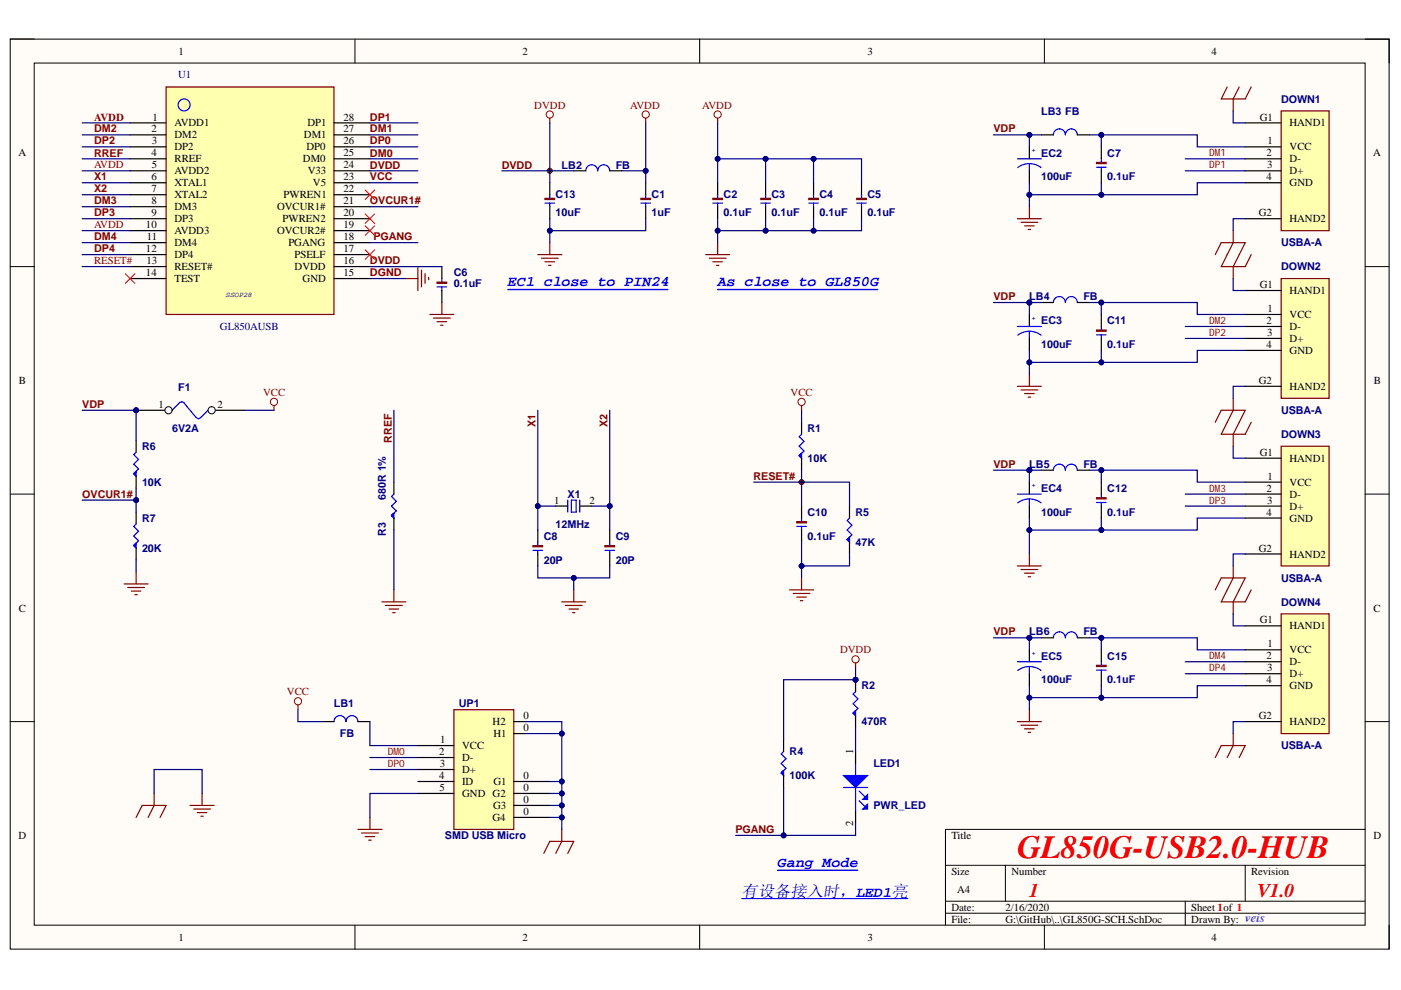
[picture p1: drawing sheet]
<svg xmlns="http://www.w3.org/2000/svg" width="297mm" height="210mm" viewBox="0 0 297 210" stroke-linecap="round" stroke-linejoin="round" font-family="sans-serif">
<path d="M2.2 8.3h292.3v192.9h-292.3z" fill-rule="evenodd" fill="#fffcf8"/>
<path d="M2.2 8.3h292.3v192.9h-292.3z" fill="none" stroke="#000" stroke-width=".21"/>
<path d="M7.3 13.4h282.1v182.8h-282.1z" fill-rule="evenodd" fill="#fffcf8"/>
<g fill="none" stroke="#000" stroke-width=".21">
<path d="M2.2 8.3h5.1M7.3 13.4h282.1v182.8h-282.1zM75.3 8.3v5.1M148.3 8.3v5.1M221.4 8.3v5.1M289.4 8.3h5.1v5.1M2.2 56.5h5.1M289.4 56.5h5.1M2.2 104.8h5.1M289.4 104.8h5.1M2.2 153h5.1M289.4 153h5.1"/>
<path d="M289.4 175.9h-88.9v20.3M75.3 196.2v5M148.3 196.2v5M200.5 183.5h88.9M200.5 191.1h88.9M200.5 193.6h88.9M213.2 183.5v7.6M221.4 196.2v5M251.3 191.1v5.1M264 183.5v7.6M294.5 196.2v5"/>
</g>
<circle cx="116.6" cy="36.2" r=".51" fill="#000080"/>
<circle cx="116.6" cy="36.2" r=".51" fill="none" stroke="#000080" stroke-width=".21"/>
<circle cx="169.9" cy="102.2" r=".51" fill="#000080"/>
<circle cx="169.9" cy="102.2" r=".51" fill="none" stroke="#000080" stroke-width=".21"/>
<circle cx="169.9" cy="102.2" r=".51" fill="#800000"/>
<circle cx="169.9" cy="102.2" r=".51" fill="none" stroke="#800000" stroke-width=".21"/>
<circle cx="116.6" cy="36.2" r=".51" fill="#800000"/>
<circle cx="116.6" cy="36.2" r=".51" fill="none" stroke="#800000" stroke-width=".21"/>
<path d="M223.3 135.2a1.27 1.27 0 0 1 1.3-1.2 1.27 1.27 0 0 1 1.3 1.2 1.27 1.27 0 0 1 1.2-1.2 1.27 1.27 0 0 1 1.3 1.2" fill="none" stroke="#00f" stroke-width=".25"/>
<path d="M220.8 135.2h2.5M228.4 135.2h2.6" fill="none" stroke="#000" stroke-width=".25"/>
<circle cx="218.2" cy="135.2" r=".51" fill="#000080"/>
<circle cx="218.2" cy="135.2" r=".51" fill="none" stroke="#000080" stroke-width=".21"/>
<path d="M223.3 99.7a1.27 1.27 0 0 1 1.3-1.3 1.27 1.27 0 0 1 1.3 1.3 1.27 1.27 0 0 1 1.2-1.3 1.27 1.27 0 0 1 1.3 1.3" fill="none" stroke="#00f" stroke-width=".25"/>
<path d="M220.8 99.7h2.5M228.4 99.7h2.6" fill="none" stroke="#000" stroke-width=".25"/>
<circle cx="218.2" cy="99.7" r=".51" fill="#000080"/>
<circle cx="218.2" cy="99.7" r=".51" fill="none" stroke="#000080" stroke-width=".21"/>
<path d="M166.1 159.3l-.5 .6 1 1-1 1 1 1-1 1 .5 .5" fill="none" stroke="#00f" stroke-width=".25"/>
<path d="M165.6 163.9l.5-.5v1l-.5-.5 .5-.5z" fill-rule="evenodd" fill="#00f"/>
<path d="M165.6 163.9l.5-.5v1l-.5-.5 .5-.5z" fill="none" stroke="#00f" stroke-width=".25"/>
<path d="M166.1 156.8v2.5M166.1 164.4v2.6" fill="none" stroke="#000" stroke-width=".25"/>
<path d="M271.6 94.6h10.2v25.4h-10.2z" fill-rule="evenodd" fill="#ffffb0"/>
<path d="M171.5 42.1h2v.2h-2zM271.6 94.6h10.2v25.4h-10.2z" fill="none" stroke="#800000" stroke-width=".25"/>
<path d="M172.5 38.7v2.6M172.5 43.8v2.6M264 97.1h7.6M264 102.2h7.6M264 104.8h7.6M264 107.3h7.6M264 109.8h7.6M264 117.5h7.6" fill="none" stroke="#000" stroke-width=".25"/>
<path d="M171.5 42.2h2" fill="none" stroke="#ffffb0" stroke-width=".25"/>
<path d="M171.5 43.1h2M172.5 41.3v.7M172.5 43.1v.7" fill="none" stroke="#00f" stroke-width=".25"/>
<path d="M96.2 150.5h12.7v25.4h-12.7z" fill-rule="evenodd" fill="#ffffb0"/>
<path d="M96.2 150.5h12.7v25.4h-12.7z" fill="none" stroke="#800000" stroke-width=".25"/>
<path d="M88.6 158.1h7.6M108.9 155.5h2.6M108.9 153h2.6M88.6 165.7h7.6M88.6 168.2h7.6M88.6 163.2h7.6M88.6 160.6h7.6M108.9 165.7h7.7M108.9 168.2h7.7M108.9 170.8h7.7M108.9 173.3h7.7" fill="none" stroke="#000" stroke-width=".25"/>
<circle cx="28.9" cy="87" r=".51" fill="#000080"/>
<circle cx="28.9" cy="87" r=".51" fill="none" stroke="#000080" stroke-width=".21"/>
<path d="M39 85.5l2.6 3M39.1 85.4l-.4-.2-.6 .1-1.6 1.7M41.6 88.5l.5 .3 .4-.3M44.1 87l-1.5 1.5" fill="none" stroke="#00f" stroke-width=".25"/>
<path d="M28.9 87h7.6" fill="none" stroke="#000" stroke-width=".25"/>
<circle cx="35.7" cy="87" r=".76" fill="#f8fcff"/>
<circle cx="35.7" cy="87" r=".76" fill="none" stroke="#000" stroke-width=".21"/>
<circle cx="28.9" cy="87" r=".51" fill="#000080"/>
<circle cx="28.9" cy="87" r=".51" fill="none" stroke="#000080" stroke-width=".21"/>
<path d="M44.1 87h7.6" fill="none" stroke="#000" stroke-width=".25"/>
<circle cx="44.9" cy="87" r=".76" fill="#f8fcff"/>
<circle cx="44.9" cy="87" r=".76" fill="none" stroke="#000" stroke-width=".21"/>
<path d="M178.8 164.4h5.1l-2.5 2.6z" fill="#00f"/>
<path d="M178.8 164.4h5.1l-2.5 2.6z" fill="none" stroke="#00f" stroke-width=".25"/>
<path d="M182.9 169.5l1-1v1z" fill="#00f"/>
<path d="M182.9 169.5l1-1v1z" fill="none" stroke="#00f" stroke-width=".25"/>
<path d="M182.9 171.5l1-1v1z" fill="#00f"/>
<path d="M180.1 109.8l-.5 .6 1 1-1 1 1 1-1 1 .5 .5M178.8 167h5.1M181.4 161.9v2.5M181.4 167v5M182.2 167.7l1.2 1.3M182.2 169.8l1.2 1.2M182.9 171.5l1-1v1z" fill="none" stroke="#00f" stroke-width=".25"/>
<path d="M181.4 159.4v2.5M181.4 172v2.6" fill="none" stroke="#000" stroke-width=".25"/>
<path d="M179.6 114.4l.5-.5v1l-.5-.5 .5-.5z" fill-rule="evenodd" fill="#00f"/>
<path d="M179.6 114.4l.5-.5v1l-.5-.5 .5-.5z" fill="none" stroke="#00f" stroke-width=".25"/>
<path d="M180.1 107.3v2.5M180.1 114.9v2.6" fill="none" stroke="#000" stroke-width=".25"/>
<path d="M271.6 23.5h10.2v25.4h-10.2z" fill-rule="evenodd" fill="#ffffb0"/>
<path d="M271.6 23.5h10.2v25.4h-10.2z" fill="none" stroke="#800000" stroke-width=".25"/>
<path d="M264 26.1h7.6M264 31.1h7.6M264 33.7h7.6M264 36.2h7.6M264 38.7h7.6M264 46.4h7.6" fill="none" stroke="#000" stroke-width=".25"/>
<circle cx="181.4" cy="144.1" r=".51" fill="#000080"/>
<circle cx="181.4" cy="144.1" r=".51" fill="none" stroke="#000080" stroke-width=".21"/>
<path d="M181.4 146.7l-.5 .5 1 1-1 1 1 1-1 1 .5 .5" fill="none" stroke="#00f" stroke-width=".25"/>
<path d="M180.9 151.2l.5-.5v1l-.5-.5 .5-.5z" fill-rule="evenodd" fill="#00f"/>
<path d="M180.9 151.2l.5-.5v1l-.5-.5 .5-.5z" fill="none" stroke="#00f" stroke-width=".25"/>
<path d="M181.4 144.1v2.6M181.4 151.7v2.6" fill="none" stroke="#000" stroke-width=".25"/>
<circle cx="181.4" cy="144.1" r=".51" fill="#000080"/>
<circle cx="181.4" cy="144.1" r=".51" fill="none" stroke="#000080" stroke-width=".21"/>
<path d="M215.7 69.2h5.1M218.2 70.2l1.6 .3 .9 .6M218.2 70.2l-1.5 .3-.9 .6M218.2 70.2v1.6M28.9 111.1l-.5 .5 1 1-1 1 1 1.1-1 1 .5 .5M113 116.7h2M114 114.9v.8M114 116.7v.8" fill="none" stroke="#00f" stroke-width=".25"/>
<path d="M218.2 66.7v2.5M218.2 71.8v2.5M114 112.4v2.5M114 117.5v2.5" fill="none" stroke="#000" stroke-width=".25"/>
<path d="M113 115.8h2" fill="none" stroke="#ffffb0" stroke-width=".25"/>
<path d="M113 115.7h2v.2h-2z" fill="none" stroke="#800000" stroke-width=".25"/>
<path d="M28.9 115.2v1l-.5-.5z" fill-rule="evenodd" fill="#00f"/>
<path d="M215.7 33.7h5.1M218.2 34.7l1.1 .1 1.4 .7M218.2 34.7l-1 .1-1.4 .7M218.2 34.7v1.5M169.9 92.1l-.5 .5 1.1 1-1.1 1 1.1 1-1.1 1 .5 .5M28.9 115.2v1l-.5-.5z" fill="none" stroke="#00f" stroke-width=".25"/>
<path d="M218.2 31.1v2.6M218.2 36.2v2.5M28.9 108.6v2.5M28.9 116.2v2.5" fill="none" stroke="#000" stroke-width=".25"/>
<path d="M169.4 96.6l.5-.5v1l-.5-.5 .5-.5z" fill-rule="evenodd" fill="#00f"/>
<g fill="none" stroke="#00f" stroke-width=".25">
<path d="M232.5 35.5h2M233.5 33.7v.7M233.5 35.5v.7M151.1 43.1h2.1M152.2 41.3v.7M152.2 43.1v.7M223.3 64.1a1.27 1.27 0 0 1 1.3-1.2 1.27 1.27 0 0 1 1.3 1.2 1.27 1.27 0 0 1 1.2-1.2 1.27 1.27 0 0 1 1.3 1.2M232.5 71h2M233.5 69.2v.8M233.5 71v.8M169.4 96.6l.5-.5v1l-.5-.5 .5-.5zM120.4 106v2.6"/>
<path d="M121.1 106h1.1v2.6h-1.1zM122.9 106v2.6"/>
</g>
<path d="M152.2 38.7v2.6M233.5 31.1v2.6M233.5 36.2v2.5M152.2 43.8v2.6M220.8 64.1h2.5M228.4 64.1h2.6M233.5 66.7v2.5M233.5 71.8v2.5M169.9 89.5v2.6M169.9 97.1v2.6M117.8 107.3h2.6M122.9 107.3h2.6" fill="none" stroke="#000" stroke-width=".25"/>
<path d="M232.5 34.6h2M151.1 42.2h2.1M232.5 70.1h2" fill="none" stroke="#ffffb0" stroke-width=".25"/>
<path d="M232.5 34.4h2v.3h-2zM151.1 42h2.1v.3h-2.1zM232.5 70h2v.2h-2z" fill="none" stroke="#800000" stroke-width=".25"/>
<circle cx="218.2" cy="64.1" r=".51" fill="#000080"/>
<circle cx="218.2" cy="64.1" r=".51" fill="none" stroke="#000080" stroke-width=".21"/>
<path d="M28.9 95.9l-.5 .5 1 1-1 1 1 1-1 1 .5 .6" fill="none" stroke="#00f" stroke-width=".25"/>
<path d="M28.4 100.4l.5-.5v1.1l-.5-.6 .5-.5z" fill-rule="evenodd" fill="#00f"/>
<path d="M223.3 28.6a1.27 1.27 0 0 1 1.3-1.3 1.27 1.27 0 0 1 1.3 1.3 1.27 1.27 0 0 1 1.2-1.3 1.27 1.27 0 0 1 1.3 1.3M28.4 100.4l.5-.5v1.1l-.5-.6 .5-.5zM128.3 116.7h2M129.3 114.9v.8M129.3 116.7v.8" fill="none" stroke="#00f" stroke-width=".25"/>
<path d="M220.8 28.6h2.5M228.4 28.6h2.6M28.9 93.3v2.6M28.9 101v2.5M129.3 112.4v2.5M129.3 117.5v2.5" fill="none" stroke="#000" stroke-width=".25"/>
<path d="M128.3 115.8h2" fill="none" stroke="#ffffb0" stroke-width=".25"/>
<path d="M128.3 115.7h2v.2h-2z" fill="none" stroke="#800000" stroke-width=".25"/>
<path d="M35.2 18.4h35.6v48.3h-35.6z" fill-rule="evenodd" fill="#ffffb0"/>
<path d="M35.2 18.4h35.6v48.3h-35.6zM92.7 59.8h2v.3h-2z" fill="none" stroke="#800000" stroke-width=".25"/>
<g fill="none" stroke="#00f" stroke-width=".25">
<path d="M93.7 59.1v.7M92.7 60.8h2M93.7 60.8v.8M70.8 153a1.27 1.27 0 0 1 1.3-1.3 1.27 1.27 0 0 1 1.2 1.3 1.27 1.27 0 0 1 1.3-1.3 1.27 1.27 0 0 1 1.3 1.3"/>
<circle cx="39" cy="22.2" r="1.27"/>
</g>
<g fill="none" stroke="#000" stroke-width=".25">
<path d="M27.6 28.6h7.6M27.6 31.1h7.6M27.6 33.7h7.6M27.6 36.2h7.6M27.6 38.7h7.6M27.6 26.1h7.6M70.8 28.6h7.6M70.8 31.1h7.6M70.8 33.7h7.6M70.8 36.2h7.6M70.8 38.7h7.6M70.8 26.1h7.6"/>
<path d="M27.6 41.3h7.6M27.6 43.8h7.6M27.6 46.4h7.6M27.6 48.9h7.6M27.6 51.4h7.6M27.6 54h7.6M27.6 56.5h7.6M27.6 59.1h7.6M70.8 41.3h7.6M70.8 43.8h7.6M70.8 46.4h7.6M70.8 48.9h7.6"/>
<path d="M70.8 51.4h7.6M70.8 54h7.6M70.8 56.5h7.6M70.8 59.1h7.6M93.7 56.5v2.6M93.7 61.6v2.5M68.3 153h2.5M75.9 153h2.5"/>
</g>
<path d="M92.7 60h2" fill="none" stroke="#ffffb0" stroke-width=".25"/>
<path d="M271.6 59.1h10.2v25.4h-10.2z" fill-rule="evenodd" fill="#ffffb0"/>
<path d="M271.6 59.1h10.2v25.4h-10.2z" fill="none" stroke="#800000" stroke-width=".25"/>
<path d="M121.7 36.2h2.5M129.3 36.2h2.5M264 61.6h7.6M264 66.7h7.6M264 69.2h7.6M264 71.8h7.6M264 74.3h7.6M264 81.9h7.6M218.2 137.8v2.5M218.2 142.9v2.5" fill="none" stroke="#000" stroke-width=".25"/>
<path d="M124.2 36.2a1.27 1.27 0 0 1 1.3-1.3 1.27 1.27 0 0 1 1.2 1.3 1.27 1.27 0 0 1 1.3-1.3 1.27 1.27 0 0 1 1.3 1.3M83.5 104.8l-.5 .5 1 1-1 1 1 1-1 1 .5 .5M215.7 140.3h5.1M218.2 141.3l1.6 .3 .9 .6M218.2 141.3l-1.5 .3-.9 .6M218.2 141.3v1.6" fill="none" stroke="#00f" stroke-width=".25"/>
<path d="M83 109.3l.5-.5v1l-.5-.5 .5-.5z" fill-rule="evenodd" fill="#00f"/>
<path d="M135.9 43.1h2M136.9 41.3v.7M136.9 43.1v.7M161.3 43.1h2M162.3 41.3v.7M162.3 43.1v.7M83 109.3l.5-.5v1l-.5-.5 .5-.5zM215.7 104.8h5.1M218.2 105.8l1.1 .1 1.4 .7M218.2 105.8l-1.5 .3-.9 .5M218.2 105.8v1.5" fill="none" stroke="#00f" stroke-width=".25"/>
<path d="M136.9 38.7v2.6M162.3 38.7v2.6M136.9 43.8v2.6M162.3 43.8v2.6M83.5 102.2v2.6M83.5 109.8v2.6M218.2 102.2v2.6M218.2 107.3v2.5" fill="none" stroke="#000" stroke-width=".25"/>
<path d="M135.9 42.2h2M161.3 42.2h2" fill="none" stroke="#ffffb0" stroke-width=".25"/>
<path d="M135.9 42h2v.3h-2zM161.3 42h2v.3h-2z" fill="none" stroke="#800000" stroke-width=".25"/>
<path d="M271.6 130.1h10.2v25.4h-10.2z" fill-rule="evenodd" fill="#ffffb0"/>
<g fill="none" stroke="#800000" stroke-width=".25">
<path d="M260.2 18.4l-1.3 2.6h5.1l1.3-2.6M262.7 18.4l-1.2 2.6v2.5M116.6 25v1.1M136.9 25v1.1M152.2 25v1.1M86.1 59.1h2.5M88.6 56.5v5.1M89.4 57.3v3.5M90.1 58v2.1M90.9 58.8v.5M114 54h5.1M114.8 54.7h3.5"/>
<path d="M115.5 42h2.1v.3h-2.1zM115.5 55.5h2.1M116.3 56.3h.5M116.6 51.4v2.6M149.6 54h5.1M150.4 54.7h3.5M151.1 55.5h2.1M151.9 56.3h.5M152.2 51.4v2.6M181.6 42.1h2.1v.2h-2.1zM215.7 46.4h5.1M216.5 47.1h3.5"/>
<path d="M217.2 47.9h2.1M218 48.7h.5M218.2 43.8v2.6M257.7 54l1.2-2.5h5.1l-2.5 5v2.6M261.5 48.9v2.6l-2.6 5h5.1l1.3-2.5M91.1 66.7h5.1M91.9 67.4h3.6M92.7 68.2h2M93.4 69h.5M93.7 64.1v2.6M218.2 79.4v2.5M58.1 86v1"/>
<path d="M169.9 86v1M215.7 81.9h5.1M216.5 82.7h3.5M217.2 83.4h2.1M218 84.2h.5M257.7 89.5l1.2-2.5h5.1l-2.5 5.1v2.5M261.5 84.5v2.5l-2.6 5.1h5.1l1.3-2.6M168.9 110.6h2.1v.3h-2.1zM215.7 120h5.1M218.2 117.5v2.5M232.5 105.5h2v.3h-2zM261.5 120v2.5l-2.6 5.1h5.1l1.3-2.5"/>
<path d="M26.3 123.8h5.1M27.1 124.6h3.5M27.8 125.3h2.1M28.6 126.1h.5M28.9 121.3v2.5M81 127.6h5.1M81.7 128.4h3.6M82.5 129.1h2M83.3 129.9h.5M83.5 125.1v2.5M119.1 127.6h5.1M119.9 128.4h3.5"/>
<path d="M120.6 129.1h2.1M121.4 129.9h.5M121.7 125.1v2.5M167.4 125.1h5.1M168.2 125.8h3.5M168.9 126.6h2.1M169.7 127.4h.5M169.9 122.5v2.6M216.5 120.8h3.5M217.2 121.5h2.1M218 122.3h.5M257.7 125.1l1.2-2.6h5.1l-2.5 5.1v2.5"/>
<path d="M271.6 130.1h10.2v25.4h-10.2zM63.2 149.4v1.1M181.4 140.6v1M215.7 153h5.1M216.5 153.8h3.5M217.2 154.5h2.1M218 155.3h.5M218.2 150.5v2.5M232.5 141.1h2v.2h-2zM261.5 155.5v2.6l-1.3 2.5M32.7 168.2v2.6l-1.3 2.5M35.2 170.8h-5.1l-1.2 2.5"/>
<path d="M35.2 170.8l-1.3 2.5M40.3 170.8h5.1M41.1 171.5h3.5M41.8 172.3h2.1M42.6 173.1h.5M42.8 168.2v2.6M75.9 175.9h5.1M76.7 176.6h3.5M77.4 177.4h2.1M78.2 178.1h.5M78.4 173.3v2.6M119.1 175.9v2.5l-1.3 2.5"/>
<path d="M257.7 160.6l1.2-2.5h5.1l-1.3 2.5M115.3 180.9l1.3-2.5h5.1l-1.3 2.5"/>
</g>
<g fill="none" stroke="#000" stroke-width=".25">
<path d="M116.6 38.7v2.6M182.7 38.7v2.6M116.6 43.8v2.6M182.7 43.8v2.6M169.9 107.3v2.5M169.9 112.4v2.5M233.5 102.2v2.6M233.5 107.3v2.5M233.5 137.8v2.5M264 132.7h7.6M264 137.8h7.6M233.5 142.9v2.5"/>
<path d="M264 140.3h7.6M264 142.9h7.6M264 145.4h7.6M264 153h7.6"/>
</g>
<path d="M115.5 42.2h2.1M181.6 42.2h2.1M168.9 110.7h2.1M232.5 105.7h2M232.5 141.2h2" fill="none" stroke="#ffffb0" stroke-width=".25"/>
<g fill="none" stroke="#00f" stroke-width=".25">
<path d="M115.5 43.1h2.1M116.6 41.3v.7M116.6 43.1v.7M181.6 43.1h2.1M182.7 41.3v.8M182.7 43.1v.7M168.9 111.6h2.1M169.9 109.8v.8M169.9 111.6v.8M232.5 106.5h2M233.5 104.8v.7M233.5 106.5v.8"/>
<path d="M232.5 142.1h2M233.5 140.3v.8M233.5 142.1v.8"/>
</g>
<g fill="none" stroke="#800000" stroke-width=".21">
<circle cx="116.6" cy="24.3" r=".76"/>
<circle cx="136.9" cy="24.3" r=".76"/>
<circle cx="152.2" cy="24.3" r=".76"/>
<circle cx="58.1" cy="85.2" r=".76"/>
<circle cx="169.9" cy="85.2" r=".76"/>
<circle cx="181.4" cy="139.8" r=".76"/>
<circle cx="63.2" cy="148.7" r=".76"/>
</g>
<path d="M107.7 61.4h33.9M152.2 61.4h33.9M164.9 184.5h16.9" fill="none" stroke="#00f" stroke-width=".3"/>
<path d="M26.6 58l2 2.1M28.6 58l-2 2.1M77.4 45.3l2 2.1M77.4 47.9l2 2M77.4 40.3l2 2M77.4 53l2 2M79.4 45.3l-2 2.1M79.4 47.9l-2 2M79.4 40.3l-2 2M79.4 53l-2 2" fill="none" stroke="#f00" stroke-width=".21"/>
<path d="M157.2 190.5h35.3" fill="none" stroke="#00f" stroke-width=".21"/>
<path d="M233.5 28.6v2.5" fill="none" stroke="#000080" stroke-width=".25"/>
<circle cx="233.5" cy="28.6" r=".51" fill="#000080"/>
<circle cx="233.5" cy="28.6" r=".51" fill="none" stroke="#000080" stroke-width=".21"/>
<path d="M17.4 106h11.5" fill="none" stroke="#000080" stroke-width=".25"/>
<circle cx="28.9" cy="106" r=".51" fill="#000080"/>
<circle cx="28.9" cy="106" r=".51" fill="none" stroke="#000080" stroke-width=".21"/>
<path d="M17.4 87h11.5v6.3" fill="none" stroke="#000080" stroke-width=".25"/>
<circle cx="28.9" cy="87" r=".51" fill="#000080"/>
<circle cx="28.9" cy="87" r=".51" fill="none" stroke="#000080" stroke-width=".21"/>
<g fill="none" stroke="#000080" stroke-width=".25">
<path d="M17.4 38.7h10.2M17.4 36.2h10.2M17.4 33.7h10.2M17.4 31.1h10.2M17.4 28.6h10.2M17.4 26.1h10.2M78.4 38.7h10.2M78.4 36.2h10.2M78.4 33.7h10.2M78.4 31.1h10.2M78.4 28.6h10.2M78.4 26.1h10.2"/>
<path d="M106.4 36.2h15.3M17.4 56.5h10.2M17.4 54h10.2M17.4 51.4h10.2M17.4 48.9h10.2M17.4 46.4h10.2M17.4 43.8h10.2M17.4 41.3h10.2M78.4 59.1h7.7M78.4 56.5h15.3M78.4 51.4h10.2M78.4 43.8h10.2"/>
<path d="M51.7 87h6.4M63.2 150.5v2.5h5.1M78.4 153v5.1h10.2M111.5 155.5h7.6M32.7 168.2v-5h10.1v5M78.4 163.2h10.2M78.4 160.6h10.2M88.6 168.2h-10.2v5.1"/>
</g>
<circle cx="119.1" cy="155.5" r=".51" fill="#000080"/>
<circle cx="119.1" cy="155.5" r=".51" fill="none" stroke="#000080" stroke-width=".21"/>
<path d="M111.5 153h7.6v12.7" fill="none" stroke="#000080" stroke-width=".25"/>
<circle cx="119.1" cy="155.5" r=".51" fill="#000080"/>
<circle cx="119.1" cy="155.5" r=".51" fill="none" stroke="#000080" stroke-width=".21"/>
<circle cx="119.1" cy="165.7" r=".51" fill="#000080"/>
<circle cx="119.1" cy="165.7" r=".51" fill="none" stroke="#000080" stroke-width=".21"/>
<path d="M114 120v2.5h15.3v-2.5" fill="none" stroke="#000080" stroke-width=".25"/>
<circle cx="121.6" cy="122.5" r=".51" fill="#000080"/>
<circle cx="121.6" cy="122.5" r=".51" fill="none" stroke="#000080" stroke-width=".21"/>
<path d="M114 107.3h3.8" fill="none" stroke="#000080" stroke-width=".25"/>
<circle cx="114" cy="107.3" r=".51" fill="#000080"/>
<circle cx="114" cy="107.3" r=".51" fill="none" stroke="#000080" stroke-width=".21"/>
<path d="M116.6 173.3h2.5" fill="none" stroke="#000080" stroke-width=".25"/>
<circle cx="119.1" cy="173.3" r=".51" fill="#000080"/>
<circle cx="119.1" cy="173.3" r=".51" fill="none" stroke="#000080" stroke-width=".21"/>
<path d="M116.6 170.8h2.5" fill="none" stroke="#000080" stroke-width=".25"/>
<circle cx="119.1" cy="170.8" r=".51" fill="#000080"/>
<circle cx="119.1" cy="170.8" r=".51" fill="none" stroke="#000080" stroke-width=".21"/>
<path d="M116.6 168.2h2.5" fill="none" stroke="#000080" stroke-width=".25"/>
<circle cx="119.1" cy="168.2" r=".51" fill="#000080"/>
<circle cx="119.1" cy="168.2" r=".51" fill="none" stroke="#000080" stroke-width=".21"/>
<path d="M116.6 165.7h2.5v10.2" fill="none" stroke="#000080" stroke-width=".25"/>
<circle cx="119.1" cy="173.3" r=".51" fill="#000080"/>
<circle cx="119.1" cy="173.3" r=".51" fill="none" stroke="#000080" stroke-width=".21"/>
<circle cx="119.1" cy="170.8" r=".51" fill="#000080"/>
<circle cx="119.1" cy="170.8" r=".51" fill="none" stroke="#000080" stroke-width=".21"/>
<circle cx="119.1" cy="168.2" r=".51" fill="#000080"/>
<circle cx="119.1" cy="168.2" r=".51" fill="none" stroke="#000080" stroke-width=".21"/>
<circle cx="119.1" cy="165.7" r=".51" fill="#000080"/>
<circle cx="119.1" cy="165.7" r=".51" fill="none" stroke="#000080" stroke-width=".21"/>
<path d="M136.9 46.4v2.5h-20.3" fill="none" stroke="#000080" stroke-width=".25"/>
<circle cx="116.6" cy="48.9" r=".51" fill="#000080"/>
<circle cx="116.6" cy="48.9" r=".51" fill="none" stroke="#000080" stroke-width=".21"/>
<path d="M125.5 107.3h3.8" fill="none" stroke="#000080" stroke-width=".25"/>
<circle cx="129.3" cy="107.3" r=".51" fill="#000080"/>
<circle cx="129.3" cy="107.3" r=".51" fill="none" stroke="#000080" stroke-width=".21"/>
<path d="M131.8 36.2h5.1" fill="none" stroke="#000080" stroke-width=".25"/>
<circle cx="136.9" cy="36.2" r=".51" fill="#000080"/>
<circle cx="136.9" cy="36.2" r=".51" fill="none" stroke="#000080" stroke-width=".21"/>
<path d="M182.7 46.4v2.5h-30.5" fill="none" stroke="#000080" stroke-width=".25"/>
<circle cx="152.2" cy="48.9" r=".51" fill="#000080"/>
<circle cx="152.2" cy="48.9" r=".51" fill="none" stroke="#000080" stroke-width=".21"/>
<circle cx="162.3" cy="48.9" r=".51" fill="#000080"/>
<circle cx="162.3" cy="48.9" r=".51" fill="none" stroke="#000080" stroke-width=".21"/>
<circle cx="172.5" cy="48.9" r=".51" fill="#000080"/>
<circle cx="172.5" cy="48.9" r=".51" fill="none" stroke="#000080" stroke-width=".21"/>
<path d="M152.2 38.7v-5h30.5v5" fill="none" stroke="#000080" stroke-width=".25"/>
<circle cx="172.5" cy="33.7" r=".51" fill="#000080"/>
<circle cx="172.5" cy="33.7" r=".51" fill="none" stroke="#000080" stroke-width=".21"/>
<circle cx="162.3" cy="33.7" r=".51" fill="#000080"/>
<circle cx="162.3" cy="33.7" r=".51" fill="none" stroke="#000080" stroke-width=".21"/>
<circle cx="152.2" cy="33.7" r=".51" fill="#000080"/>
<circle cx="152.2" cy="33.7" r=".51" fill="none" stroke="#000080" stroke-width=".21"/>
<path d="M181.4 174.6v2.5h-25.4" fill="none" stroke="#000080" stroke-width=".25"/>
<circle cx="166.1" cy="177.1" r=".51" fill="#000080"/>
<circle cx="166.1" cy="177.1" r=".51" fill="none" stroke="#000080" stroke-width=".21"/>
<path d="M159.8 102.2h20.3v5.1M181.4 141.6v2.5h-15.3v12.7" fill="none" stroke="#000080" stroke-width=".25"/>
<circle cx="181.4" cy="144.1" r=".51" fill="#000080"/>
<circle cx="181.4" cy="144.1" r=".51" fill="none" stroke="#000080" stroke-width=".21"/>
<path d="M180.1 117.5v2.5h-10.2" fill="none" stroke="#000080" stroke-width=".25"/>
<circle cx="169.9" cy="120" r=".51" fill="#000080"/>
<circle cx="169.9" cy="120" r=".51" fill="none" stroke="#000080" stroke-width=".21"/>
<path d="M210.6 135.2h10.2" fill="none" stroke="#000080" stroke-width=".25"/>
<circle cx="218.2" cy="135.2" r=".51" fill="#000080"/>
<circle cx="218.2" cy="135.2" r=".51" fill="none" stroke="#000080" stroke-width=".21"/>
<path d="M210.6 99.7h10.2" fill="none" stroke="#000080" stroke-width=".25"/>
<circle cx="218.2" cy="99.7" r=".51" fill="#000080"/>
<circle cx="218.2" cy="99.7" r=".51" fill="none" stroke="#000080" stroke-width=".21"/>
<path d="M210.6 64.1h10.2" fill="none" stroke="#000080" stroke-width=".25"/>
<circle cx="218.2" cy="64.1" r=".51" fill="#000080"/>
<circle cx="218.2" cy="64.1" r=".51" fill="none" stroke="#000080" stroke-width=".21"/>
<path d="M210.6 28.6h10.2" fill="none" stroke="#000080" stroke-width=".25"/>
<circle cx="218.2" cy="28.6" r=".51" fill="#000080"/>
<circle cx="218.2" cy="28.6" r=".51" fill="none" stroke="#000080" stroke-width=".21"/>
<path d="M264 145.4h-10.2v2.5h-35.6" fill="none" stroke="#000080" stroke-width=".25"/>
<circle cx="218.2" cy="147.9" r=".51" fill="#000080"/>
<circle cx="218.2" cy="147.9" r=".51" fill="none" stroke="#000080" stroke-width=".21"/>
<circle cx="233.5" cy="147.9" r=".51" fill="#000080"/>
<circle cx="233.5" cy="147.9" r=".51" fill="none" stroke="#000080" stroke-width=".21"/>
<path d="M264 109.8h-10.2v2.6h-35.6" fill="none" stroke="#000080" stroke-width=".25"/>
<circle cx="218.2" cy="112.4" r=".51" fill="#000080"/>
<circle cx="218.2" cy="112.4" r=".51" fill="none" stroke="#000080" stroke-width=".21"/>
<circle cx="233.5" cy="112.4" r=".51" fill="#000080"/>
<circle cx="233.5" cy="112.4" r=".51" fill="none" stroke="#000080" stroke-width=".21"/>
<path d="M264 74.3h-10.2v2.5h-35.6" fill="none" stroke="#000080" stroke-width=".25"/>
<circle cx="218.2" cy="76.8" r=".51" fill="#000080"/>
<circle cx="218.2" cy="76.8" r=".51" fill="none" stroke="#000080" stroke-width=".21"/>
<circle cx="233.5" cy="76.8" r=".51" fill="#000080"/>
<circle cx="233.5" cy="76.8" r=".51" fill="none" stroke="#000080" stroke-width=".21"/>
<path d="M264 38.7h-10.2v2.6h-35.6" fill="none" stroke="#000080" stroke-width=".25"/>
<circle cx="218.2" cy="41.3" r=".51" fill="#000080"/>
<circle cx="218.2" cy="41.3" r=".51" fill="none" stroke="#000080" stroke-width=".21"/>
<circle cx="233.5" cy="41.3" r=".51" fill="#000080"/>
<circle cx="233.5" cy="41.3" r=".51" fill="none" stroke="#000080" stroke-width=".21"/>
<path d="M231 135.2h22.8v2.6h10.2" fill="none" stroke="#000080" stroke-width=".25"/>
<circle cx="233.5" cy="135.2" r=".51" fill="#000080"/>
<circle cx="233.5" cy="135.2" r=".51" fill="none" stroke="#000080" stroke-width=".21"/>
<path d="M231 99.7h22.8v2.5h10.2" fill="none" stroke="#000080" stroke-width=".25"/>
<circle cx="233.5" cy="99.7" r=".51" fill="#000080"/>
<circle cx="233.5" cy="99.7" r=".51" fill="none" stroke="#000080" stroke-width=".21"/>
<path d="M231 64.1h22.8v2.6h10.2" fill="none" stroke="#000080" stroke-width=".25"/>
<circle cx="233.5" cy="64.1" r=".51" fill="#000080"/>
<circle cx="233.5" cy="64.1" r=".51" fill="none" stroke="#000080" stroke-width=".21"/>
<path d="M231 28.6h22.8v2.5h10.2" fill="none" stroke="#000080" stroke-width=".25"/>
<circle cx="233.5" cy="28.6" r=".51" fill="#000080"/>
<circle cx="233.5" cy="28.6" r=".51" fill="none" stroke="#000080" stroke-width=".21"/>
<g fill="none" stroke="#000080" stroke-width=".25">
<path d="M251.3 36.2h12.7M251.3 33.7h12.7M261.5 23.5v2.6h2.5M261.5 59.1v2.5h2.5M264 46.4h-2.5v2.5M251.3 71.8h12.7M251.3 69.2h12.7M261.5 94.6v2.5h2.5M264 81.9h-2.5v2.6M28.9 103.5v5.1M28.9 118.7v2.6M251.3 107.3h12.7"/>
<path d="M251.3 104.8h12.7M264 117.5h-2.5v2.5M261.5 130.1v2.6h2.5M251.3 142.9h12.7M251.3 140.3h12.7M264 153h-2.5v2.5"/>
</g>
<circle cx="28.9" cy="106" r=".51" fill="#000080"/>
<circle cx="28.9" cy="106" r=".51" fill="none" stroke="#000080" stroke-width=".21"/>
<path d="M83.5 87v15.2M114 87v25.4M83.5 112.4v12.7" fill="none" stroke="#000080" stroke-width=".25"/>
<circle cx="114" cy="107.3" r=".51" fill="#000080"/>
<circle cx="114" cy="107.3" r=".51" fill="none" stroke="#000080" stroke-width=".21"/>
<path d="M116.6 46.4v5" fill="none" stroke="#000080" stroke-width=".25"/>
<circle cx="116.6" cy="48.9" r=".51" fill="#000080"/>
<circle cx="116.6" cy="48.9" r=".51" fill="none" stroke="#000080" stroke-width=".21"/>
<path d="M116.6 26.1v12.6M121.7 122.5v2.6" fill="none" stroke="#000080" stroke-width=".25"/>
<circle cx="121.6" cy="122.5" r=".51" fill="#000080"/>
<circle cx="121.6" cy="122.5" r=".51" fill="none" stroke="#000080" stroke-width=".21"/>
<path d="M129.3 87v25.4" fill="none" stroke="#000080" stroke-width=".25"/>
<circle cx="129.3" cy="107.3" r=".51" fill="#000080"/>
<circle cx="129.3" cy="107.3" r=".51" fill="none" stroke="#000080" stroke-width=".21"/>
<path d="M136.9 26.1v12.6" fill="none" stroke="#000080" stroke-width=".25"/>
<circle cx="136.9" cy="36.2" r=".51" fill="#000080"/>
<circle cx="136.9" cy="36.2" r=".51" fill="none" stroke="#000080" stroke-width=".21"/>
<path d="M152.2 46.4v5" fill="none" stroke="#000080" stroke-width=".25"/>
<circle cx="152.2" cy="48.9" r=".51" fill="#000080"/>
<circle cx="152.2" cy="48.9" r=".51" fill="none" stroke="#000080" stroke-width=".21"/>
<path d="M152.2 26.1v7.6" fill="none" stroke="#000080" stroke-width=".25"/>
<circle cx="152.2" cy="33.7" r=".51" fill="#000080"/>
<circle cx="152.2" cy="33.7" r=".51" fill="none" stroke="#000080" stroke-width=".21"/>
<path d="M162.3 46.4v2.5" fill="none" stroke="#000080" stroke-width=".25"/>
<circle cx="162.3" cy="48.9" r=".51" fill="#000080"/>
<circle cx="162.3" cy="48.9" r=".51" fill="none" stroke="#000080" stroke-width=".21"/>
<path d="M162.3 33.7v5" fill="none" stroke="#000080" stroke-width=".25"/>
<circle cx="162.3" cy="33.7" r=".51" fill="#000080"/>
<circle cx="162.3" cy="33.7" r=".51" fill="none" stroke="#000080" stroke-width=".21"/>
<path d="M166.1 167v10.1" fill="none" stroke="#000080" stroke-width=".25"/>
<circle cx="166.1" cy="177.1" r=".51" fill="#000080"/>
<circle cx="166.1" cy="177.1" r=".51" fill="none" stroke="#000080" stroke-width=".21"/>
<path d="M169.9 114.9v7.6" fill="none" stroke="#000080" stroke-width=".25"/>
<circle cx="169.9" cy="120" r=".51" fill="#000080"/>
<circle cx="169.9" cy="120" r=".51" fill="none" stroke="#000080" stroke-width=".21"/>
<path d="M172.5 46.4v2.5M169.9 99.7v7.6M169.9 87v2.5" fill="none" stroke="#000080" stroke-width=".25"/>
<circle cx="172.5" cy="48.9" r=".51" fill="#000080"/>
<circle cx="172.5" cy="48.9" r=".51" fill="none" stroke="#000080" stroke-width=".21"/>
<path d="M172.5 33.7v5" fill="none" stroke="#000080" stroke-width=".25"/>
<circle cx="172.5" cy="33.7" r=".51" fill="#000080"/>
<circle cx="172.5" cy="33.7" r=".51" fill="none" stroke="#000080" stroke-width=".21"/>
<path d="M181.4 154.3v5.1M218.2 145.4v5.1" fill="none" stroke="#000080" stroke-width=".25"/>
<circle cx="218.2" cy="147.9" r=".51" fill="#000080"/>
<circle cx="218.2" cy="147.9" r=".51" fill="none" stroke="#000080" stroke-width=".21"/>
<path d="M218.2 135.2v2.6" fill="none" stroke="#000080" stroke-width=".25"/>
<circle cx="218.2" cy="135.2" r=".51" fill="#000080"/>
<circle cx="218.2" cy="135.2" r=".51" fill="none" stroke="#000080" stroke-width=".21"/>
<path d="M218.2 109.8v7.7" fill="none" stroke="#000080" stroke-width=".25"/>
<circle cx="218.2" cy="112.4" r=".51" fill="#000080"/>
<circle cx="218.2" cy="112.4" r=".51" fill="none" stroke="#000080" stroke-width=".21"/>
<path d="M218.2 99.7v2.5" fill="none" stroke="#000080" stroke-width=".25"/>
<circle cx="218.2" cy="99.7" r=".51" fill="#000080"/>
<circle cx="218.2" cy="99.7" r=".51" fill="none" stroke="#000080" stroke-width=".21"/>
<path d="M218.2 74.3v5.1" fill="none" stroke="#000080" stroke-width=".25"/>
<circle cx="218.2" cy="76.8" r=".51" fill="#000080"/>
<circle cx="218.2" cy="76.8" r=".51" fill="none" stroke="#000080" stroke-width=".21"/>
<path d="M218.2 64.1v2.6" fill="none" stroke="#000080" stroke-width=".25"/>
<circle cx="218.2" cy="64.1" r=".51" fill="#000080"/>
<circle cx="218.2" cy="64.1" r=".51" fill="none" stroke="#000080" stroke-width=".21"/>
<path d="M218.2 38.7v5.1" fill="none" stroke="#000080" stroke-width=".25"/>
<circle cx="218.2" cy="41.3" r=".51" fill="#000080"/>
<circle cx="218.2" cy="41.3" r=".51" fill="none" stroke="#000080" stroke-width=".21"/>
<path d="M218.2 28.6v2.5" fill="none" stroke="#000080" stroke-width=".25"/>
<circle cx="218.2" cy="28.6" r=".51" fill="#000080"/>
<circle cx="218.2" cy="28.6" r=".51" fill="none" stroke="#000080" stroke-width=".21"/>
<path d="M233.5 145.4v2.5" fill="none" stroke="#000080" stroke-width=".25"/>
<circle cx="233.5" cy="147.9" r=".51" fill="#000080"/>
<circle cx="233.5" cy="147.9" r=".51" fill="none" stroke="#000080" stroke-width=".21"/>
<path d="M233.5 135.2v2.6" fill="none" stroke="#000080" stroke-width=".25"/>
<circle cx="233.5" cy="135.2" r=".51" fill="#000080"/>
<circle cx="233.5" cy="135.2" r=".51" fill="none" stroke="#000080" stroke-width=".21"/>
<path d="M233.5 109.8v2.6" fill="none" stroke="#000080" stroke-width=".25"/>
<circle cx="233.5" cy="112.4" r=".51" fill="#000080"/>
<circle cx="233.5" cy="112.4" r=".51" fill="none" stroke="#000080" stroke-width=".21"/>
<path d="M233.5 99.7v2.5" fill="none" stroke="#000080" stroke-width=".25"/>
<circle cx="233.5" cy="99.7" r=".51" fill="#000080"/>
<circle cx="233.5" cy="99.7" r=".51" fill="none" stroke="#000080" stroke-width=".21"/>
<path d="M233.5 74.3v2.5" fill="none" stroke="#000080" stroke-width=".25"/>
<circle cx="233.5" cy="76.8" r=".51" fill="#000080"/>
<circle cx="233.5" cy="76.8" r=".51" fill="none" stroke="#000080" stroke-width=".21"/>
<path d="M233.5 64.1v2.6" fill="none" stroke="#000080" stroke-width=".25"/>
<circle cx="233.5" cy="64.1" r=".51" fill="#000080"/>
<circle cx="233.5" cy="64.1" r=".51" fill="none" stroke="#000080" stroke-width=".21"/>
<path d="M233.5 38.7v2.6" fill="none" stroke="#000080" stroke-width=".25"/>
<circle cx="233.5" cy="41.3" r=".51" fill="#000080"/>
<circle cx="233.5" cy="41.3" r=".51" fill="none" stroke="#000080" stroke-width=".21"/>
<text font-size="6.9" fill="#f00" x="215.7" y="182">GL850G-USB2.0-HUB</text>
<g font-size="4.1" fill="#f00">
<text x="218.2" y="190.2">1</text>
<text x="266.5" y="190.2">V1.0</text>
</g>
<text font-size="3.5" fill="#00f" x="157.2" y="190.1">有设备接入时，</text>
<g font-size="3.1" fill="#00f">
<text x="107.7" y="60.6">EC1 close to PIN24</text>
<text x="152.1" y="60.6">As close to GL850G</text>
<text x="164.9" y="183.8">Gang Mode</text>
<text x="181.5" y="190.1">LED1亮</text>
</g>
<text font-size="2.7" fill="#90f" x="264" y="195.5">veis</text>
<g font-size="2.3">
<text x="37.8" y="11.6">1</text>
<text x="110.7" y="11.6">2</text>
<text x="183.9" y="11.6">3</text>
<text x="256.9" y="11.6">4</text>
<text x="32.1" y="28.1">2</text>
<text x="32.3" y="25.6">1</text>
<text x="37" y="29.4">DM2</text>
<text x="37" y="26.8">AVDD1</text>
<text x="64.4" y="29.4">DM1</text>
<text x="65.2" y="26.8">DP1</text>
<text x="72.8" y="25.6">28</text>
<text x="72.8" y="28.1">27</text>
<text x="267.1" y="25.6">G1</text>
<text x="273.4" y="26.8">HAND1</text>
<text x="3.9" y="33.2">A</text>
<text x="32.1" y="33.2">4</text>
<text x="32.2" y="35.7">5</text>
<text x="32.2" y="30.6">3</text>
<text x="37" y="31.9">DP2</text>
<text x="37" y="34.4">RREF</text>
<text x="64.2" y="34.4">DM0</text>
<text x="65" y="31.9">DP0</text>
<text x="72.8" y="30.6">26</text>
<text x="72.8" y="35.7">24</text>
<text x="72.8" y="33.2">25</text>
<text x="268.5" y="33.2">2</text>
<text x="268.6" y="35.7">3</text>
<text x="268.7" y="30.6">1</text>
<text x="273.4" y="31.9">VCC</text>
<text x="273.4" y="34.4">D-</text>
<text x="291.1" y="33.2">A</text>
<text x="32.1" y="38.2">6</text>
<text x="32.1" y="40.8">7</text>
<text x="37" y="37">AVDD2</text>
<text x="37" y="39.5">XTAL1</text>
<text x="65.2" y="37">V33</text>
<text x="66.3" y="39.5">V5</text>
<text x="72.8" y="38.2">23</text>
<text x="72.8" y="40.8">22</text>
<text x="268.5" y="38.2">4</text>
<text x="273.4" y="37">D+</text>
<text x="273.4" y="39.5">GND</text>
<text x="32.1" y="43.3">8</text>
<text x="32.1" y="45.9">9</text>
<text x="37" y="42.1">XTAL2</text>
<text x="37" y="44.6">DM3</text>
<text x="37" y="47.1">DP3</text>
<text x="58.7" y="44.6">OVCUR1#</text>
<text x="59.9" y="47.1">PWREN2</text>
<text x="60.1" y="42.1">PWREN1</text>
<text x="72.8" y="43.3">21</text>
<text x="72.8" y="45.9">20</text>
<text x="266.9" y="45.9">G2</text>
<text x="273.4" y="47.1">HAND2</text>
<text x="31" y="48.4">10</text>
<text x="31" y="53.5">12</text>
<text x="31.2" y="50.9">11</text>
<text x="37" y="49.7">AVDD3</text>
<text x="37" y="52.2">DM4</text>
<text x="58.7" y="49.7">OVCUR2#</text>
<text x="61.1" y="52.2">PGANG</text>
<text x="72.8" y="48.4">19</text>
<text x="72.8" y="50.9">18</text>
<text x="72.8" y="53.5">17</text>
<text x="31" y="58.5">14</text>
<text x="31.1" y="56">13</text>
<text x="37" y="54.7">DP4</text>
<text x="37" y="57.3">RESET#</text>
<text x="37" y="59.8">TEST</text>
<text x="62.5" y="57.3">DVDD</text>
<text x="62.5" y="54.7">PSELF</text>
<text x="64.1" y="59.8">GND</text>
<text x="72.8" y="56">16</text>
<text x="72.8" y="58.5">15</text>
<text x="267.1" y="61.1">G1</text>
<text x="273.4" y="62.4">HAND1</text>
<text x="268.5" y="68.7">2</text>
<text x="268.6" y="71.2">3</text>
<text x="268.7" y="66.2">1</text>
<text x="273.4" y="67.4">VCC</text>
<text x="273.4" y="70">D-</text>
<text x="268.5" y="73.8">4</text>
<text x="273.4" y="72.5">D+</text>
<text x="273.4" y="75">GND</text>
<text x="4" y="81.4">B</text>
<text x="266.9" y="81.4">G2</text>
<text x="273.4" y="82.7">HAND2</text>
<text x="291.3" y="81.4">B</text>
<text x="33.6" y="86.5">1</text>
<text x="46.1" y="86.5">2</text>
<text x="267.1" y="96.6">G1</text>
<text x="268.7" y="101.7">1</text>
<text x="273.4" y="97.9">HAND1</text>
<text x="117.5" y="106.8">1</text>
<text x="125" y="106.8">2</text>
<text x="268.5" y="104.3">2</text>
<text x="268.6" y="106.8">3</text>
<text x="273.4" y="103">VCC</text>
<text x="273.4" y="105.5">D-</text>
<text x="268.5" y="109.3">4</text>
<text x="273.4" y="108.1">D+</text>
<text x="273.4" y="110.6">GND</text>
<text x="266.9" y="116.9">G2</text>
<text x="273.4" y="118.2">HAND2</text>
<text x="4" y="129.7">C</text>
<text x="291.2" y="129.7">C</text>
<text x="267.1" y="132.2">G1</text>
<text x="268.7" y="137.3">1</text>
<text x="273.4" y="133.5">HAND1</text>
<text x="268.5" y="139.8">2</text>
<text x="268.6" y="142.3">3</text>
<text x="273.4" y="138.5">VCC</text>
<text x="273.4" y="141.1">D-</text>
<text x="273.4" y="143.6">D+</text>
<text x="268.5" y="144.9">4</text>
<text x="273.4" y="146.1">GND</text>
<text x="104.4" y="153.8">H2</text>
<text x="111" y="155">0</text>
<text x="111" y="152.5">0</text>
<text x="266.9" y="152.5">G2</text>
<text x="273.4" y="153.8">HAND2</text>
<text x="93.1" y="160.1">2</text>
<text x="93.3" y="157.6">1</text>
<text x="98" y="161.4">D-</text>
<text x="98" y="158.8">VCC</text>
<text x="104.6" y="156.3">H1</text>
<text x="180.9" y="159.8" transform="rotate(-90 180.9 159.8)">1</text>
<text x="93.1" y="165.2">4</text>
<text x="93.2" y="167.7">5</text>
<text x="93.2" y="162.6">3</text>
<text x="98" y="166.4">ID</text>
<text x="98" y="163.9">D+</text>
<text x="104.6" y="166.4">G1</text>
<text x="111" y="165.2">0</text>
<text x="111" y="167.7">0</text>
<text x="98" y="169">GND G2</text>
<text x="104.5" y="171.5">G3</text>
<text x="111" y="170.3">0</text>
<text x="111" y="172.8">0</text>
<text x="3.9" y="177.9">D</text>
<text x="104.4" y="174.1">G4</text>
<text x="180.9" y="175.1" transform="rotate(-90 180.9 175.1)">2</text>
<text x="201.7" y="177.9">Title</text>
<text x="291.2" y="177.9">D</text>
<text x="201.7" y="185.5">Size</text>
<text x="214.4" y="185.5">Number</text>
<text x="265.3" y="185.5">Revision</text>
<text x="203" y="189.3">A4</text>
<text x="201.7" y="193.1">Date:</text>
<text x="201.7" y="195.7">File:</text>
<text x="213.2" y="193.1">2/16/2020</text>
<text x="213.2" y="195.7">G:\GitHub\..\GL850G-SCH.SchDoc</text>
<text x="252.6" y="193.1">Sheet 1of 1</text>
<text x="252.6" y="195.7">Drawn By:</text>
<text x="37.8" y="199.5">1</text>
<text x="110.7" y="199.5">2</text>
<text x="183.9" y="199.5">3</text>
<text x="256.9" y="199.5">4</text>
</g>
<g font-size="2.3" fill="#000080">
<text x="37.8" y="16.6">U1</text>
<text x="271.6" y="21.8">DOWN1</text>
<text x="220.8" y="24.3">LB3 FB</text>
<text x="119.1" y="35.7">LB2</text>
<text x="130.5" y="35.7">FB</text>
<text x="220.8" y="33.2">EC2</text>
<text x="234.8" y="33.2">C7</text>
<text x="220.8" y="38.3">100uF</text>
<text x="234.8" y="38.3">0.1uF</text>
<text x="117.8" y="42.1">C13</text>
<text x="117.8" y="45.9">10uF</text>
<text x="138.1" y="42.1">C1</text>
<text x="138.1" y="45.9">1uF</text>
<text x="153.4" y="42.1">C2</text>
<text x="153.4" y="45.9">0.1uF</text>
<text x="163.6" y="42.1">C3</text>
<text x="163.6" y="45.9">0.1uF</text>
<text x="173.8" y="42.1">C4</text>
<text x="173.8" y="45.9">0.1uF</text>
<text x="183.9" y="42.1">C5</text>
<text x="183.9" y="45.9">0.1uF</text>
<text x="271.6" y="52.2">USBA-A</text>
<text x="96.2" y="58.6">C6</text>
<text x="271.6" y="57.3">DOWN2</text>
<text x="96.2" y="60.9">0.1uF</text>
<text x="218.2" y="63.6">LB4</text>
<text x="229.7" y="63.6">FB</text>
<text x="46.6" y="70">GL850AUSB</text>
<text x="220.8" y="68.7">EC3</text>
<text x="234.8" y="68.7">C11</text>
<text x="220.8" y="73.8">100uF</text>
<text x="234.8" y="73.8">0.1uF</text>
<text x="37.8" y="82.9">F1</text>
<text x="271.6" y="87.8">USBA-A</text>
<text x="30.1" y="95.4">R6</text>
<text x="36.5" y="91.6">6V2A</text>
<text x="171.2" y="91.6">R1</text>
<text x="271.6" y="92.8">DOWN3</text>
<text x="171.2" y="97.9">10K</text>
<text x="218.2" y="99.2">LB5</text>
<text x="229.7" y="99.2">FB</text>
<text x="30.1" y="103">10K</text>
<text x="81.8" y="106" transform="rotate(-90 81.8 106)">680R 1%</text>
<text x="120.3" y="105.5">X1</text>
<text x="220.8" y="104.3">EC4</text>
<text x="234.8" y="104.3">C12</text>
<text x="30.1" y="110.6">R7</text>
<text x="81.8" y="113.6" transform="rotate(-90 81.8 113.6)">R3</text>
<text x="117.8" y="111.9">12MHz</text>
<text x="171.2" y="109.3">C10</text>
<text x="181.4" y="109.3">R5</text>
<text x="220.8" y="109.3">100uF</text>
<text x="234.8" y="109.3">0.1uF</text>
<text x="30.1" y="116.9">20K</text>
<text x="115.3" y="114.4">C8</text>
<text x="115.3" y="119.5">20P</text>
<text x="130.5" y="114.4">C9</text>
<text x="130.5" y="119.5">20P</text>
<text x="171.2" y="114.4">0.1uF</text>
<text x="181.4" y="115.7">47K</text>
<text x="271.6" y="123.3">USBA-A</text>
<text x="271.6" y="128.4">DOWN4</text>
<text x="218.2" y="134.7">LB6</text>
<text x="229.7" y="134.7">FB</text>
<text x="220.8" y="139.8">EC5</text>
<text x="234.8" y="139.8">C15</text>
<text x="70.8" y="150">LB1</text>
<text x="97.3" y="150">UP1</text>
<text x="182.6" y="146.2">R2</text>
<text x="220.8" y="144.9">100uF</text>
<text x="234.8" y="144.9">0.1uF</text>
<text x="182.6" y="153.8">470R</text>
<text x="72.1" y="156.3">FB</text>
<text x="167.4" y="160.1">R4</text>
<text x="271.6" y="158.8">USBA-A</text>
<text x="167.4" y="165.2">100K</text>
<text x="185.2" y="162.7">LED1</text>
<text x="185.2" y="171.5">PWR_LED</text>
<text x="94.3" y="177.9">SMD USB Micro</text>
</g>
<g font-size="2.3" fill="#800000">
<text x="113.3" y="23">DVDD</text>
<text x="133.6" y="23">AVDD</text>
<text x="148.9" y="23">AVDD</text>
<text x="20" y="28.1">DM2</text>
<text x="20" y="25.6">AVDD</text>
<text x="78.4" y="28.1">DM1</text>
<text x="78.4" y="25.6">DP1</text>
<text x="210.6" y="28.1">VDP</text>
<text x="20" y="33.2">RREF</text>
<text x="20" y="30.6">DP2</text>
<text x="20" y="35.7">AVDD</text>
<text x="78.4" y="35.7">DVDD</text>
<text x="78.4" y="33.2">DM0</text>
<text x="78.4" y="30.6">DP0</text>
<text x="106.4" y="35.7">DVDD</text>
<text x="20" y="38.3">X1</text>
<text x="20" y="40.8">X2</text>
<text x="78.4" y="38.3">VCC</text>
<text x="20" y="45.9">DP3</text>
<text x="20" y="43.3">DM3</text>
<text x="78.4" y="43.3">OVCUR1#</text>
<text x="20" y="53.5">DP4</text>
<text x="20" y="50.9">DM4</text>
<text x="20" y="48.4">AVDD</text>
<text x="79.2" y="50.9">PGANG</text>
<text x="20" y="56">RESET#</text>
<text x="78.4" y="58.6">DGND</text>
<text x="78.4" y="56">DVDD</text>
<text x="210.6" y="63.6">VDP</text>
<text x="55.8" y="84">VCC</text>
<text x="167.6" y="84">VCC</text>
<text x="17.4" y="86.5">VDP</text>
<text x="83" y="93.8" transform="rotate(-90 83 93.8)">RREF</text>
<text x="113.5" y="90.5" transform="rotate(-90 113.5 90.5)">X1</text>
<text x="128.8" y="90.5" transform="rotate(-90 128.8 90.5)">X2</text>
<text x="159.8" y="101.7">RESET#</text>
<text x="210.6" y="99.2">VDP</text>
<text x="17.4" y="105.5">OVCUR1#</text>
<text x="210.6" y="134.7">VDP</text>
<text x="178.1" y="138.5">DVDD</text>
<text x="60.8" y="147.4">VCC</text>
<text x="155.9" y="176.6">PGANG</text>
</g>
<g font-size="2.2" fill="#800000">
<text x="256.4" y="33.1">DM1</text>
<text x="256.4" y="35.6">DP1</text>
<text x="256.4" y="68.7">DM2</text>
<text x="256.4" y="71.2">DP2</text>
<text x="256.4" y="104.2">DM3</text>
<text x="256.4" y="106.8">DP3</text>
<text x="256.4" y="139.7">DM4</text>
<text x="256.4" y="142.3">DP4</text>
<text x="82.2" y="160.1">DM0</text>
<text x="82.2" y="162.6">DP0</text>
</g>
<text font-size="1.6" fill="#000080" x="47.9" y="62.9">SSOP28</text>
<g font-size="1.4" fill="#000080">
<text x="218.7" y="32.3">+</text>
<text x="218.7" y="67.8">+</text>
<text x="218.7" y="103.3">+</text>
<text x="218.7" y="138.9">+</text>
</g>
</svg>
